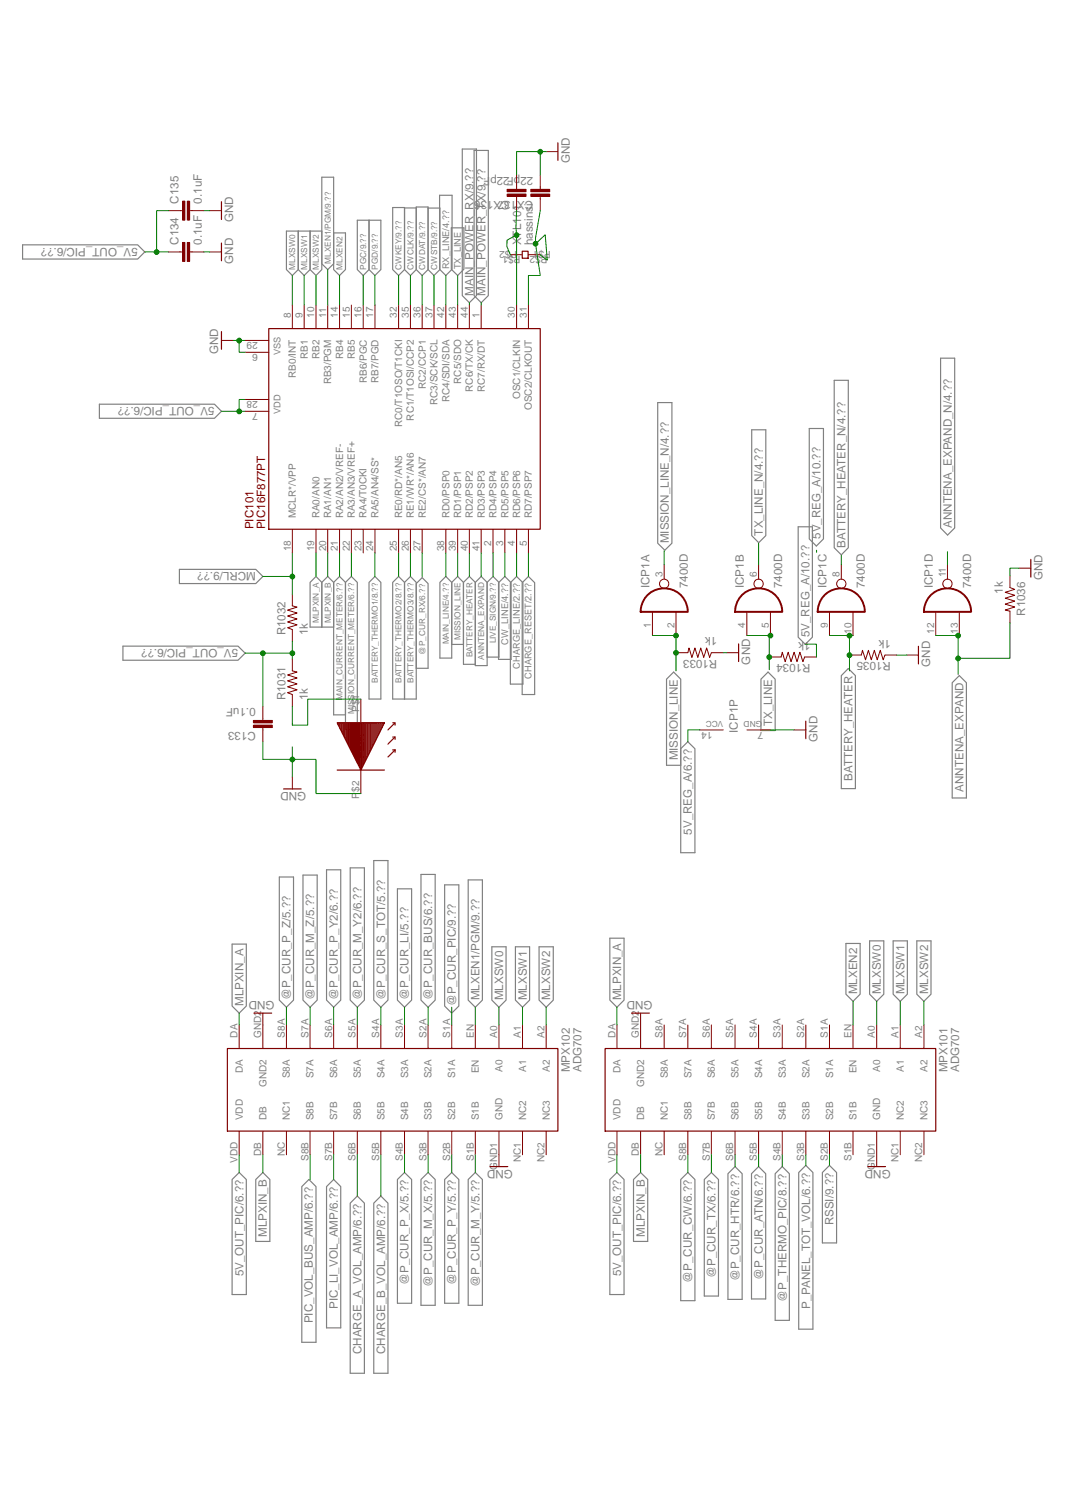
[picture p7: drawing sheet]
<svg xmlns="http://www.w3.org/2000/svg" width="210mm" height="297mm" viewBox="0 0 210 297" stroke-linecap="round" stroke-linejoin="round" font-family="sans-serif">
<g fill="none" stroke="#808080" stroke-width=".23">
<path d="M63.3 34.9h2.4v17l-1.2 1.2-1.2-1.2zM86.5 38.4h2.5v14.6l-1.3 1.2-1.2-1.2zM91 29.3h2.8v28.9l-1.4 1.4-1.4-1.4zM93.3 29.6h2.8v28.6l-1.4 1.4-1.4-1.4zM4.4 48.2h22.7l1.4 1.4-1.4 1.4h-22.7zM56.4 45.5h6.9v7.6l-1.1 1.1-1.2-1.1v-7.6v7.6l-1.1 1.1-1.2-1.1v-7.6v7.6l-1.2 1.1-1.1-1.1zM65.7 45.8h2.3v7.3l-1.2 1.1-1.1-1.1zM70.3 43.3h4.7v9.8l-1.2 1.1-1.2-1.1v-9.8v9.8l-1.1 1.1-1.2-1.1zM77.3 40.9h2.3v12.2l-1.2 1.1-1.1-1.1zM79.6 40.9h2.3v12.2l-1.1 1.1-1.2-1.1zM81.9 40.7h2.3v12.4l-1.1 1.1-1.2-1.1zM84.2 41h2.4v12.1l-1.2 1.1-1.2-1.1z"/>
<path d="M88.8 44.9h2.5v8.1l-1.2 1.2-1.3-1.2zM19.6 79.6h22.6l1.4 1.4-1.4 1.3h-22.6zM129.4 79.2h2.8v27.7l-1.4 1.4-1.4-1.4zM164.2 74.9h2.7v32.9l-1.3 1.4-1.4-1.4zM185.1 70.5h2.8v33.4l-1.4 1.4-1.4-1.4zM147.9 84.6h2.8v20.8l-1.4 1.4-1.4-1.4zM159.3 84.3h2.8v21.8l-1.4 1.4-1.4-1.4zM35.3 112.1h15l1.4 1.4-1.4 1.4h-15zM62.2 113.5l1.1 1.1v8.8v-8.8l1.2-1.1 1.2 1.1v8.8h-4.7v-8.8zM66.8 113.5l1.2 1.1v26.1h-2.3v-26.1zM69.2 113.5l1.1 1.1v29h-2.3v-29zM73.8 113.5l1.2 1.1v23h-2.4v-23z"/>
<path d="M78.4 113.5l1.2 1.1v23v-23l1.2-1.1 1.1 1.1v23h-4.6v-23zM83.1 113.7l1.1 1.2v16.7h-2.3v-16.7zM87.7 113.5l1.2 1.1v14.9h-2.3v-14.9zM90.1 113.5l1.1 1.1v12.3h-2.3v-12.3zM92.4 113.5l1.1 1.1v16.2h-2.3v-16.2zM94.7 113.5l1.2 1.1v16.4h-2.4v-16.4zM97 113.5l1.2 1.1v14.7h-2.3v-14.7zM98.1 114.7l1.3-1.2 1.2 1.2v15.1h-2.5zM101.7 113.5l1.2 1.2v20h-2.5v-20zM104 113.5l1.2 1.2v22h-2.4v-22zM157.1 103.7h2.8v21.7l-1.4 1.4-1.4-1.4zM24.2 127.2h22.6l1.4 1.4-1.4 1.4h-22.6z"/>
<path d="M132.6 132.3l1.4 1.4v16.9h-2.8v-16.9zM151.2 132.3l1.3 1.4v10.1h-2.7v-10.1zM166.9 131.6l1.4 1.4v22.2h-2.7v-22.2zM188.8 133l1.4 1.4v22.7h-2.8v-22.7zM134 147.4l1.4-1.4 1.4 1.4v20.5h-2.8zM55 172.6h2.8v24.3l-1.4 1.4-1.4-1.4zM59.6 172.3h2.8v24.6l-1.4 1.4-1.4-1.4zM64.3 171.2h2.8v25.7l-1.4 1.4-1.4-1.4zM68.9 170.8h2.8v26.1l-1.4 1.4-1.4-1.4zM73.6 169.4h2.7v27.5l-1.3 1.4-1.4-1.4zM78.2 175h2.8v21.9l-1.4 1.4-1.4-1.4zM82.8 172.1h2.8v24.8l-1.4 1.4-1.4-1.4z"/>
<path d="M87.5 174.2h2.8v23.8l-1.4 1.4-1.4-1.4zM92.1 173.2h2.8v23.7l-1.4 1.4-1.4-1.4zM45.7 185.8h2.8v12.2l-1.4 1.4-1.4-1.4zM96.8 186.4h2.8v10.5l-1.4 1.4-1.4-1.4zM101.4 186.4h2.8v10.5l-1.4 1.4-1.4-1.4zM106.1 186.4h2.8v10.5l-1.4 1.4-1.4-1.4zM120 184.7h2.8v12.2l-1.4 1.4-1.4-1.4zM166.5 185.7h2.8v10l-1.4 1.4-1.4-1.4zM171.1 185.2h2.8v10.5l-1.4 1.4-1.4-1.4zM175.8 185.2h2.8v10.5l-1.4 1.4-1.4-1.4zM180.4 185.2h2.8v10.5l-1.4 1.4-1.4-1.4zM45.7 232.2l1.4-1.4 1.4 1.4v22.6h-2.8z"/>
<path d="M50.3 232.2l1.4-1.4 1.4 1.4v12.2h-2.8zM60.8 232.2l1.4 1.4v30.6h-2.8v-30.6zM65.7 232.2l1.4 1.4v27.8h-2.8v-27.8zM70.3 235.4l1.4 1.4v33.5h-2.8v-33.5zM75 235.4l1.3 1.4v33.5h-2.7v-33.5zM78.2 232.2l1.4-1.4 1.4 1.4v24.3h-2.8zM82.8 232.2l1.4-1.4 1.4 1.4v24.7h-2.8zM87.5 232.2l1.4-1.4 1.4 1.4v24.3h-2.8zM92.1 232.2l1.4-1.4 1.4 1.4v24.7h-2.8zM120 232.2l1.4-1.4 1.4 1.4v22.6h-2.8zM124.7 232.2l1.4-1.4 1.4 1.4v12.2h-2.8zM134 232.2l1.4-1.4 1.4 1.4v23.8h-2.8z"/>
<path d="M138.6 232.2l1.4-1.4 1.4 1.4v22.9h-2.8zM144.7 229.6l1.4 1.4v24.8h-2.8v-24.8zM149.3 229.6l1.4 1.4v24.7h-2.8v-24.7zM153.9 229.6l1.4 1.4v28.9h-2.8v-28.9zM158.6 229.4l1.4 1.4v30.8h-2.8v-30.8zM163.2 229.4l1.4 1.4v13.9h-2.8v-13.9z"/>
</g>
<g fill="none" stroke="#800000" stroke-width=".2">
<path d="M33.1 49.6h2.4M37.8 49.6h2.3M43.6 67h2.3M48.2 67h4.7M48.2 69.3h4.7M48.2 78.6h4.7M57.5 60v4.7M59.9 60v4.7M62.2 60v4.7M64.5 60v4.7M66.8 60v4.7M69.2 60v4.7"/>
<path d="M71.5 60v4.7M73.8 60v4.7M78.4 60v4.7M80.8 60v4.7M83.1 60v4.7M85.4 60v4.7M87.7 60v4.7M90.1 60v4.7M92.4 60v4.7M94.7 60v4.7M101.7 60v4.7M104 60v4.7"/>
<path d="M48.2 81h4.7M57.5 104.2v4.6M62.2 104.2v4.6M64.5 104.2v4.6M66.8 104.2v4.6M69.2 104.2v4.6M71.5 104.2v4.6M73.8 104.2v4.6M78.4 104.2v4.6M80.8 104.2v4.6M83.1 104.2v4.6M87.7 104.2v4.6"/>
<path d="M90.1 104.2v4.6M92.4 104.2v4.6M94.7 104.2v4.6M97 104.2v4.6M99.4 104.2v4.6M101.7 104.2v4.6M104 104.2v4.6"/>
</g>
<path d="M43.6 65.3v3.4M52.9 64.7h53.4v39.5h-53.4z" fill="none" stroke="#800000" stroke-width=".23"/>
<path d="M36.9 47.7h.4v3.8h-.4z" fill="#800000"/>
<path d="M36.9 47.7h.4v3.8h-.4z" fill="none" stroke="#800000" stroke-width=".2"/>
<path d="M35.9 47.7h.5v3.8h-.5z" fill="#800000"/>
<path d="M33.1 41.5h2.4M35.5 49.6h.4M35.9 47.7h.5v3.8h-.5zM37.3 49.6h.5M37.8 41.5h2.3" fill="none" stroke="#800000" stroke-width=".2"/>
<path d="M36.9 39.6h.4v3.7h-.4z" fill="#800000"/>
<path d="M36.9 39.6h.4v3.7h-.4z" fill="none" stroke="#800000" stroke-width=".2"/>
<path d="M35.9 39.6h.5v3.7h-.5z" fill="#800000"/>
<g fill="none" stroke="#800000" stroke-width=".2">
<path d="M35.9 39.6h.5v3.7h-.5zM35.5 41.5h.4M37.3 41.5h.5M41.3 41.5h2.3M41.3 49.6h2.3M57.5 117v2.3l1 .2-1.9 .6 1.9 .6-1.9 .6 1.9 .5-1.9 .6 1.9 .6-1.9 .6 .9 .3v2.4M51.7 139v2.4M57.5 129.7v2.4l1 .2-1.9 .6 1.9 .6-1.9 .5 1.9 .6-1.9 .6 1.9 .6-1.9 .6 .9 .3v2.3M51.7 143.7v2.3M57.5 153v2.3M51.7 199.4v7M126.1 199.4v7"/>
<path d="M47.1 201.8v4.6M56.4 201.8v4.6M61 201.8v4.6M65.7 201.8v4.6M70.3 201.8v4.6M75 201.8v4.6M79.6 201.8v4.6M84.2 201.8v4.6M88.9 201.8v4.6M93.5 201.8v4.6M98.2 201.8v4.6M102.8 201.8v4.6"/>
<path d="M107.5 201.8v4.6M121.4 201.8v4.6M130.7 201.8v4.6M135.4 201.8v4.6M140 201.8v4.6M144.7 201.8v4.6M149.3 201.8v4.6M153.9 201.8v4.6M158.6 201.8v4.6M163.2 201.8v4.6M167.9 201.8v4.6M172.5 201.8v4.6"/>
<path d="M177.2 201.8v4.6M181.8 201.8v4.6M47.1 222.7v4.6M51.7 222.7v4.6M56.4 222.7v4.6M61 222.7v4.6M65.7 222.7v4.6M70.3 222.7v4.6M75 222.7v4.6M79.6 222.7v4.6M84.2 222.7v4.6M88.9 222.7v4.6"/>
<path d="M93.5 222.7v4.6M98.2 222.7v6.9M102.8 222.7v4.6M107.5 222.7v4.6M121.4 222.7v4.6M126.1 222.7v4.6M130.7 222.7v4.6M135.4 222.7v4.6M140 222.7v4.6M144.7 222.7v4.6M149.3 222.7v4.6M153.9 222.7v4.6"/>
<path d="M158.6 222.7v4.6M163.2 222.7v4.6M167.9 222.7v4.6M172.5 222.7v6.9M177.2 222.7v4.6M181.8 222.7v4.6"/>
</g>
<path d="M43.6 39.7v3.5M43.6 47.9v3.4M55.8 155.3h3.5M50 199.4h3.5M124.3 199.4h3.5M44.7 206.4h65.1v16.3h-65.1zM119.1 206.4h65v16.3h-65zM96.4 229.6h3.5M170.8 229.6h3.5" fill="none" stroke="#800000" stroke-width=".23"/>
<path d="M49.9 141.8h3.7v.5h-3.7z" fill="#800000"/>
<path d="M49.9 141.8h3.7v.5h-3.7z" fill="none" stroke="#800000" stroke-width=".2"/>
<path d="M49.9 142.7h3.7v.5h-3.7z" fill="#800000"/>
<path d="M101.7 34.5v2.3M101.7 39.1v2.4M49.9 142.7h3.7v.5h-3.7zM51.7 141.4v.4M51.7 143.2v.5" fill="none" stroke="#800000" stroke-width=".2"/>
<path d="M99.8 37.3h3.7v.4h-3.7z" fill="#800000"/>
<path d="M99.8 37.3h3.7v.4h-3.7z" fill="none" stroke="#800000" stroke-width=".2"/>
<path d="M99.8 38.2h3.7v.5h-3.7z" fill="#800000"/>
<path d="M99.8 38.2h3.7v.5h-3.7zM101.7 36.8v.5M101.7 38.7v.4M106.3 34.5v2.3M106.3 39.1v2.4" fill="none" stroke="#800000" stroke-width=".2"/>
<path d="M104.5 37.3h3.7v.4h-3.7z" fill="#800000"/>
<path d="M104.5 37.3h3.7v.4h-3.7z" fill="none" stroke="#800000" stroke-width=".2"/>
<path d="M104.5 38.2h3.7v.5h-3.7z" fill="#800000"/>
<g fill="none" stroke="#800000" stroke-width=".2">
<path d="M104.5 38.2h3.7v.5h-3.7zM106.3 36.8v.5M106.3 38.7v.4M107.5 29.8h2.3M100.4 50.1h2.4M103.9 50.1h2.4M130.7 111.1v2.9M149.3 111.1v2.9M165.6 111.1v2.9M186.5 111.1v2.9M198.8 113.3v2.4l.9 .3-1.9 .6 1.9 .6-1.9 .6 1.9 .5-1.9 .6 1.9 .6-1.9 .6 1 .2v2.3M200.5 111.8h2.4"/>
<path d="M71 137.6v4.7M128.4 120.4v4.7M133 128.5h2.4l.2-.9 .6 1.8 .6-1.8 .5 1.8 .6-1.8 .6 1.8 .6-1.8 .6 1.8 .3-.9h2.3M133 120.4v4.7M143 128.5h2.4M147 120.4v4.7M151.4 129.3h2.3l.2-.9 .6 1.8 .6-1.8 .6 1.8 .6-1.8 .5 1.8 .6-1.8 .6 1.8 .3-.9h2.4M151.6 120.4v4.7M163.2 120.4v4.7M167.2 128.9h2.3l.2-.9 .6 1.9 .6-1.9 .6 1.9 .6-1.9 .5 1.9 .6-1.9 .6 1.9 .4-1h2.3M167.9 120.4v4.7M178.4 128.9h2.3"/>
<path d="M184.1 120.4v4.7M188.8 120.4v4.7M71 151.6v4.6M137.7 143.7h4.6M147 143.7h4.6M156.3 143.7h2.3"/>
<circle cx="130.7" cy="114.9" r=".91"/>
<circle cx="149.3" cy="114.9" r=".91"/>
<circle cx="165.6" cy="114.9" r=".91"/>
<circle cx="186.5" cy="114.9" r=".91"/>
</g>
<g fill="none" stroke="#800000" stroke-width=".23">
<path d="M109.8 28.1v3.5M102.8 49.4h1.1v1.4h-1.1zM202.9 110.1v3.5M145.4 126.7v3.5M180.7 127.2v3.5M66.4 142.3h9.2l-4.6 9.3zM66.4 151.6h9.2M66.5 142.3v.4M66.8 142.3v.8M67 142.3v1.2M67.2 142.3v1.6M67.4 142.3v2"/>
<path d="M67.6 142.3v2.4M67.8 142.3v2.8M67.9 142.3v3.2M68.2 142.3v3.6M68.3 142.3v4M68.6 142.3v4.4M68.7 142.3v4.8M69 142.3v5.2M69.2 142.3v5.6M69.4 142.3v6M69.6 142.3v6.4M69.8 142.3v6.8"/>
<path d="M70 142.3v7.2M70.2 142.3v7.6M70.4 142.3v8M70.6 142.3v8.4M70.8 142.3v8.8M71 142.3v9.2M71.2 142.3v9M71.4 142.3v8.6M71.6 142.3v8.2M71.8 142.3v7.8M72 142.3v7.3M72.2 142.3v6.9"/>
<path d="M72.4 142.3v6.5M72.6 142.3v6.1M72.8 142.3v5.7M73 142.3v5.3M73.2 142.3v4.9M73.4 142.3v4.5M73.6 142.3v4.1M73.8 142.3v3.7M74 142.3v3.3M74.2 142.3v2.9M74.4 142.3v2.5M74.6 142.3v2.1"/>
<path d="M74.8 142.3v1.7M75 142.3v1.3M75.2 142.3v.9M75.4 142.3v.5M75.6 142.3v.1M77.3 142.3h.4v.4M77.3 145.1h.4v.4M77.3 147.6h.4M77.7 142.3l-1.4 1.4M77.7 145.1l-1.4 1.4M77.7 147.6l-1.4 1.4M77.7 147.6v.5"/>
<path d="M158.6 141.9v3.5"/>
</g>
<path d="M127.6 117a4.7 4.7 0 0 1 5-.8 4.7 4.7 0 0 1 2.8 4.2h-9.3a4.8 4.8 0 0 1 1.5-3.4zM146.2 117a4.7 4.7 0 0 1 5-.8 4.7 4.7 0 0 1 2.7 4.2h-9.2a4.8 4.8 0 0 1 1.5-3.4zM162.4 117a4.7 4.7 0 0 1 5-.8 4.7 4.7 0 0 1 2.8 4.2h-9.3a4.8 4.8 0 0 1 1.5-3.4zM183.3 117a4.7 4.7 0 0 1 5-.8 4.7 4.7 0 0 1 2.8 4.2h-9.3a4.8 4.8 0 0 1 1.5-3.4z" fill="none" stroke="#800000" stroke-width=".38"/>
<path d="M45.9 67h2.3M47.1 67v2.3h1.1" fill="none" stroke="#008000" stroke-width=".2"/>
<circle cx="47.1" cy="67" r=".46" fill="#008000"/>
<g fill="none" stroke="#008000" stroke-width=".2">
<path d="M40.1 49.6h1.2M40.1 41.5h1.2M51.7 149.5h5.8v3.5"/>
<circle cx="47.1" cy="67" r=".46"/>
</g>
<circle cx="57.5" cy="149.5" r=".46" fill="#008000"/>
<g fill="none" stroke="#008000" stroke-width=".2">
<path d="M106.3 29.8v4.7M107.5 29.8h-5.8v4.7M51.7 146v3.5M57.5 147v2.5h4.7v6.7h8.8"/>
<circle cx="57.5" cy="149.5" r=".46"/>
</g>
<circle cx="106.3" cy="29.9" r=".46" fill="#008000"/>
<g fill="none" stroke="#008000" stroke-width=".2">
<path d="M48.2 78.6h-1.1v2.4h1.1M43.6 81h3.5M200.5 111.8h-1.7v1.5M142.3 128.5h.7M176.5 128.9h1.9M151.6 143.7h4.7"/>
<circle cx="106.3" cy="29.9" r=".46"/>
</g>
<circle cx="47.1" cy="81" r=".46" fill="#008000"/>
<g fill="none" stroke="#008000" stroke-width=".2">
<path d="M28.5 49.6h2.3M33.1 41.5h-2.3v8.1h2.3"/>
<circle cx="47.1" cy="81" r=".46"/>
</g>
<circle cx="30.8" cy="49.6" r=".46" fill="#008000"/>
<g fill="none" stroke="#008000" stroke-width=".2">
<path d="M57.5 128.6h-5.8v10.4M57.5 126.3v3.4M47.1 227.3v3.5M121.4 227.3v3.5"/>
<circle cx="30.8" cy="49.6" r=".46"/>
</g>
<circle cx="57.5" cy="128.6" r=".46" fill="#008000"/>
<g fill="none" stroke="#008000" stroke-width=".2">
<path d="M48.2 128.6h3.5"/>
<circle cx="57.5" cy="128.6" r=".46"/>
</g>
<circle cx="51.7" cy="128.6" r=".46" fill="#008000"/>
<g fill="none" stroke="#008000" stroke-width=".2">
<path d="M51.7 113.5h5.8M57.5 108.8v8.2"/>
<circle cx="51.7" cy="128.6" r=".46"/>
</g>
<circle cx="57.5" cy="113.5" r=".46" fill="#008000"/>
<g fill="none" stroke="#008000" stroke-width=".2">
<path d="M101.7 41.5l-.2 3.2 .2 1.5v13.8M101.7 46.2l-1.9 1.1v1.2l.6 1.6M71 137.6h-10.4v5.1h-3.1v-3.7"/>
<circle cx="57.5" cy="113.5" r=".46"/>
</g>
<circle cx="101.7" cy="46.3" r=".46" fill="#008000"/>
<g fill="none" stroke="#008000" stroke-width=".2">
<path d="M105.4 48l1.9-1.8 .4 5-1.4-1.1M106.3 41.5l-.9 5.3v1.2l.9 6.2h-2.3v5.8"/>
<circle cx="101.7" cy="46.3" r=".46"/>
</g>
<circle cx="105.4" cy="48" r=".46" fill="#008000"/>
<g fill="none" stroke="#008000" stroke-width=".2">
<path d="M57.5 54.2v5.8M59.9 54.2v5.8M62.2 54.2v5.8M64.5 53.1v6.9M66.8 54.2v5.8M62.2 108.8v4.7M66.8 108.8v4.7M69.2 108.8v4.7M73.8 108.8v4.7M78.4 108.8v4.7M80.8 108.8v4.7M87.7 108.8v4.7"/>
<path d="M90.1 108.8v4.7M128.4 125.1h4.6v7M47.1 199.4v2.4M56.4 198.3v3.5M61 198.3v3.5M93.5 198.3v3.5M98.2 198.3v3.5M102.8 198.3v3.5M107.5 198.3v3.5M121.4 198.3v3.5M167.9 197.1v4.7M172.5 197.1v4.7"/>
<path d="M177.2 197.1v4.7M181.8 197.1v4.7M79.6 227.3v3.5M84.2 227.3v3.5M88.9 227.3v3.5M93.5 227.3v3.5M144.7 227.3v2.3M149.3 227.3v2.3"/>
<circle cx="105.4" cy="48" r=".46"/>
</g>
<circle cx="133" cy="125.1" r=".46" fill="#008000"/>
<circle cx="133" cy="125.1" r=".46" fill="none" stroke="#008000" stroke-width=".2"/>
<circle cx="133" cy="128.5" r=".46" fill="#008000"/>
<g fill="none" stroke="#008000" stroke-width=".2">
<path d="M92.4 108.8v4.7M163.2 125.1h4.7M167.2 124.9v7.2"/>
<circle cx="133" cy="128.5" r=".46"/>
</g>
<circle cx="167.2" cy="125.1" r=".46" fill="#008000"/>
<circle cx="167.2" cy="125.1" r=".46" fill="none" stroke="#008000" stroke-width=".2"/>
<circle cx="167.2" cy="129" r=".46" fill="#008000"/>
<g fill="none" stroke="#008000" stroke-width=".2">
<path d="M94.7 108.8v4.7M184.1 125.1h4.7M188.6 125.1v7.7"/>
<circle cx="167.2" cy="129" r=".46"/>
</g>
<circle cx="188.6" cy="125.1" r=".46" fill="#008000"/>
<g fill="none" stroke="#008000" stroke-width=".2">
<path d="M198.8 122.6v7h-10.2"/>
<circle cx="188.6" cy="125.1" r=".46"/>
</g>
<circle cx="188.6" cy="129.6" r=".46" fill="#008000"/>
<g fill="none" stroke="#008000" stroke-width=".2">
<path d="M71.5 54.2v5.8M73.8 54.2v5.8M78.4 54.2v5.8M80.8 54.2v5.8M83.1 54.2v5.8M85.4 54.2v5.8M87.7 54.2v5.8M90.1 54.2v5.8M97 108.8v4.7M147 125.1h4.6h-.2v6.7M153.9 227.3v2.3"/>
<circle cx="188.6" cy="129.6" r=".46"/>
</g>
<circle cx="151.6" cy="125.1" r=".46" fill="#008000"/>
<circle cx="151.6" cy="125.1" r=".46" fill="none" stroke="#008000" stroke-width=".2"/>
<circle cx="151.4" cy="129.3" r=".46" fill="#008000"/>
<g fill="none" stroke="#008000" stroke-width=".2">
<path d="M92.4 59.6v.4M94.7 59.6v.4M64.5 108.8v4.7M83.1 108.8v4.7M99.4 108.8v4.7M101.7 108.8v4.7M104 108.8v4.7M130.7 108.5v2.6M149.3 107v4.1M160.7 108.3v.4M165.6 109.3v1.8M186.5 108.6v2.5"/>
<path d="M158.4 126.8h2.3v2.5M137.7 143.7h-2.3v2.3M65.7 198.3v3.5M70.3 198.3v3.5M75 198.3v3.5M79.6 198.3v3.5M84.2 198.3v3.5M88.9 198.3v3.5M51.7 227.3v3.5M61 227.3v4.9M65.7 227.3v4.9M70.3 227.3v8.1"/>
<path d="M75 227.3v8.1M126.1 227.3v3.5M135.4 227.3v3.5M140 227.3v3.5M158.6 227.3v2.1M163.2 227.3v2.1"/>
<circle cx="151.4" cy="129.3" r=".46"/>
</g>
<g font-size="2.3" fill="#808080">
<text x="104.9" y="34.8" transform="rotate(-180 104.9 34.8)">22pF22pF</text>
<text x="112.1" y="32.2" transform="rotate(-90 112.1 32.2)">GND</text>
<text x="35.1" y="40.1" transform="rotate(-90 35.1 40.1)">C135</text>
<text x="39.8" y="40.1" transform="rotate(-90 39.8 40.1)">0.1uF</text>
<text x="100.3" y="39.5" transform="rotate(-180 100.3 39.5)">CX136</text>
<text x="104.9" y="39.5" transform="rotate(-180 104.9 39.5)">CX137</text>
<text x="45.9" y="43.8" transform="rotate(-90 45.9 43.8)">GND</text>
<text x="27.1" y="48.8" transform="rotate(-180 27.1 48.8)">5V_OUT_PIC/6.??</text>
<text x="35.1" y="48.2" transform="rotate(-90 35.1 48.2)">C134</text>
<text x="39.8" y="48.2" transform="rotate(-90 39.8 48.2)">0.1uF</text>
<text x="45.9" y="51.9" transform="rotate(-90 45.9 51.9)">GND</text>
<text x="102.5" y="48.3" transform="rotate(-90 102.5 48.3)">XTL101</text>
<text x="104.9" y="48.3" transform="rotate(-90 104.9 48.3)">hassinsi</text>
<text x="93.2" y="58.2" transform="rotate(-90 93.2 58.2)">MAIN_POWER_RX/9.??</text>
<text x="95.5" y="58.2" transform="rotate(-90 95.5 58.2)">MAIN_POWER_TX/9.??</text>
<text x="42.9" y="69.8" transform="rotate(-90 42.9 69.8)">GND</text>
<text x="42.2" y="80.1" transform="rotate(-180 42.2 80.1)">5V_OUT_PIC/6.??</text>
<text x="131.6" y="106.9" transform="rotate(-90 131.6 106.9)">MISSION_LINE_N/4.??</text>
<text x="150.1" y="105.4" transform="rotate(-90 150.1 105.4)">TX_LINE_N/4.??</text>
<text x="161.5" y="106.1" transform="rotate(-90 161.5 106.1)">5V_REG_A/10.??</text>
<text x="166.4" y="107.8" transform="rotate(-90 166.4 107.8)">BATTERY_HEATER_N/4.??</text>
<text x="187.3" y="103.9" transform="rotate(-90 187.3 103.9)">ANNTENA_EXPAND_N/4.??</text>
<text x="50.3" y="112.7" transform="rotate(-180 50.3 112.7)">MCRL/9.??</text>
<text x="127.8" y="115.8" transform="rotate(-90 127.8 115.8)">ICP1A</text>
<text x="135.4" y="115.8" transform="rotate(-90 135.4 115.8)">7400D</text>
<text x="146.4" y="115.8" transform="rotate(-90 146.4 115.8)">ICP1B</text>
<text x="153.9" y="115.8" transform="rotate(-90 153.9 115.8)">7400D</text>
<text x="162.6" y="115.8" transform="rotate(-90 162.6 115.8)">ICP1C</text>
<text x="170.2" y="115.8" transform="rotate(-90 170.2 115.8)">7400D</text>
<text x="183.6" y="115.8" transform="rotate(-90 183.6 115.8)">ICP1D</text>
<text x="191.1" y="115.8" transform="rotate(-90 191.1 115.8)">7400D</text>
<text x="197.4" y="116.9" transform="rotate(-90 197.4 116.9)">1k</text>
<text x="205.2" y="114.2" transform="rotate(-90 205.2 114.2)">GND</text>
<text x="56.2" y="125.1" transform="rotate(-90 56.2 125.1)">R1032</text>
<text x="60.6" y="125.1" transform="rotate(-90 60.6 125.1)">1k</text>
<text x="141.2" y="125.5" transform="rotate(-180 141.2 125.5)">1k</text>
<text x="159.3" y="125.4" transform="rotate(-90 159.3 125.4)">5V_REG_A/10.??</text>
<text x="175.3" y="125.9" transform="rotate(-180 175.3 125.9)">1k</text>
<text x="201.8" y="121.2" transform="rotate(-90 201.8 121.2)">R1036</text>
<text x="46.8" y="127.8" transform="rotate(-180 46.8 127.8)">5V_OUT_PIC/6.??</text>
<text x="141.2" y="129.9" transform="rotate(-180 141.2 129.9)">R1033</text>
<text x="147.7" y="130.8" transform="rotate(-90 147.7 130.8)">GND</text>
<text x="159.5" y="126.3" transform="rotate(-180 159.5 126.3)">1k</text>
<text x="159.5" y="130.7" transform="rotate(-180 159.5 130.7)">R1034</text>
<text x="175.3" y="130.3" transform="rotate(-180 175.3 130.3)">R1035</text>
<text x="183.1" y="131.3" transform="rotate(-90 183.1 131.3)">GND</text>
<text x="56.2" y="137.9" transform="rotate(-90 56.2 137.9)">R1031</text>
<text x="60.6" y="137.9" transform="rotate(-90 60.6 137.9)">1k</text>
<text x="50.3" y="139.4" transform="rotate(-180 50.3 139.4)">0.1uF</text>
<text x="152" y="143" transform="rotate(-90 152 143)">TX_LINE</text>
<text x="50.3" y="144" transform="rotate(-180 50.3 144)">C133</text>
<text x="133.4" y="149.7" transform="rotate(-90 133.4 149.7)">MISSION_LINE</text>
<text x="145.2" y="144.3" transform="rotate(-90 145.2 144.3)">ICP1P</text>
<text x="160.9" y="146" transform="rotate(-90 160.9 146)">GND</text>
<text x="60.3" y="156" transform="rotate(-180 60.3 156)">GND</text>
<text x="167.8" y="153.7" transform="rotate(-90 167.8 153.7)">BATTERY_HEATER</text>
<text x="189.6" y="155.8" transform="rotate(-90 189.6 155.8)">ANNTENA_EXPAND</text>
<text x="136.2" y="164.3" transform="rotate(-90 136.2 164.3)">5V_REG_A/6.??</text>
<text x="54" y="197.1" transform="rotate(-180 54 197.1)">GND</text>
<text x="57.2" y="196.9" transform="rotate(-90 57.2 196.9)">@P_CUR_P_Z/5.??</text>
<text x="61.8" y="196.9" transform="rotate(-90 61.8 196.9)">@P_CUR_M_Z/5.??</text>
<text x="66.5" y="196.9" transform="rotate(-90 66.5 196.9)">@P_CUR_P_Y2/6.??</text>
<text x="71.1" y="196.9" transform="rotate(-90 71.1 196.9)">@P_CUR_M_Y2/6.??</text>
<text x="75.8" y="196.9" transform="rotate(-90 75.8 196.9)">@P_CUR_S_TOT/5.??</text>
<text x="80.4" y="196.9" transform="rotate(-90 80.4 196.9)">@P_CUR_LI/5.??</text>
<text x="85.1" y="196.9" transform="rotate(-90 85.1 196.9)">@P_CUR_BUS/6.??</text>
<text x="94.4" y="196.9" transform="rotate(-90 94.4 196.9)">MLXEN1/PGM/9.??</text>
<text x="99" y="196.9" transform="rotate(-90 99 196.9)">MLXSW0</text>
<text x="103.7" y="196.9" transform="rotate(-90 103.7 196.9)">MLXSW1</text>
<text x="108.3" y="196.9" transform="rotate(-90 108.3 196.9)">MLXSW2</text>
<text x="122.2" y="196.9" transform="rotate(-90 122.2 196.9)">MLPXIN_A</text>
<text x="128.4" y="197.1" transform="rotate(-180 128.4 197.1)">GND</text>
<text x="168.7" y="195.7" transform="rotate(-90 168.7 195.7)">MLXEN2</text>
<text x="173.3" y="195.7" transform="rotate(-90 173.3 195.7)">MLXSW0</text>
<text x="178" y="195.7" transform="rotate(-90 178 195.7)">MLXSW1</text>
<text x="182.6" y="195.7" transform="rotate(-90 182.6 195.7)">MLXSW2</text>
<text x="47.9" y="198" transform="rotate(-90 47.9 198)">MLPXIN_A</text>
<text x="89.7" y="198" transform="rotate(-90 89.7 198)">@P_CUR_PIC/9.??</text>
<text x="112.1" y="211.1" transform="rotate(-90 112.1 211.1)">MPX102</text>
<text x="114.4" y="211.1" transform="rotate(-90 114.4 211.1)">ADG707</text>
<text x="186.5" y="211.1" transform="rotate(-90 186.5 211.1)">MPX101</text>
<text x="188.8" y="211.1" transform="rotate(-90 188.8 211.1)">ADG707</text>
<text x="100.9" y="230.3" transform="rotate(-180 100.9 230.3)">GND</text>
<text x="175.3" y="230.3" transform="rotate(-180 175.3 230.3)">GND</text>
<text x="52.5" y="243.5" transform="rotate(-90 52.5 243.5)">MLPXIN_B</text>
<text x="126.9" y="243.5" transform="rotate(-90 126.9 243.5)">MLPXIN_B</text>
<text x="164" y="241.2" transform="rotate(-90 164 241.2)">RSSI/9.??</text>
<text x="47.9" y="251.2" transform="rotate(-90 47.9 251.2)">5V_OUT_PIC/6.??</text>
<text x="122.2" y="251.2" transform="rotate(-90 122.2 251.2)">5V_OUT_PIC/6.??</text>
<text x="140.8" y="251.5" transform="rotate(-90 140.8 251.5)">@P_CUR_TX/6.??</text>
<text x="150.1" y="251.9" transform="rotate(-90 150.1 251.9)">@P_CUR_ATN/6.??</text>
<text x="66.5" y="257.7" transform="rotate(-90 66.5 257.7)">PIC_LI_VOL_AMP/6.??</text>
<text x="80.4" y="252.9" transform="rotate(-90 80.4 252.9)">@P_CUR_P_X/5.??</text>
<text x="85.1" y="253.3" transform="rotate(-90 85.1 253.3)">@P_CUR_M_X/5.??</text>
<text x="89.7" y="252.9" transform="rotate(-90 89.7 252.9)">@P_CUR_P_Y/5.??</text>
<text x="94.4" y="253.3" transform="rotate(-90 94.4 253.3)">@P_CUR_M_Y/5.??</text>
<text x="136.2" y="252.5" transform="rotate(-90 136.2 252.5)">@P_CUR_CW/6.??</text>
<text x="145.5" y="252.2" transform="rotate(-90 145.5 252.2)">@P_CUR_HTR/6.??</text>
<text x="154.7" y="256.2" transform="rotate(-90 154.7 256.2)">@P_THERMO_PIC/8.??</text>
<text x="159.4" y="257.7" transform="rotate(-90 159.4 257.7)">P_PANEL_TOT_VOL/6.??</text>
<text x="61.6" y="260.5" transform="rotate(-90 61.6 260.5)">PIC_VOL_BUS_AMP/6.??</text>
<text x="71.1" y="266.5" transform="rotate(-90 71.1 266.5)">CHARGE_A_VOL_AMP/6.??</text>
<text x="75.8" y="266.5" transform="rotate(-90 75.8 266.5)">CHARGE_B_VOL_AMP/6.??</text>
</g>
<g font-size="2.3" fill="#800000">
<text x="49.9" y="104.2" transform="rotate(-90 49.9 104.2)">PIC101</text>
<text x="52.2" y="104.2" transform="rotate(-90 52.2 104.2)">PIC16F877PT</text>
</g>
<g font-size="2" fill="#808080">
<text x="101.8" y="49.4" transform="rotate(-180 101.8 49.4)">P$2</text>
<text x="102.4" y="50.5" transform="rotate(-180 102.4 50.5)">P$1</text>
<text x="107.8" y="50.5" transform="rotate(-180 107.8 50.5)">P$2</text>
<text x="108.4" y="49.4" transform="rotate(-180 108.4 49.4)">P$1</text>
<text x="57.2" y="62.5" transform="rotate(-90 57.2 62.5)">8</text>
<text x="59.5" y="62.5" transform="rotate(-90 59.5 62.5)">9</text>
<text x="61.8" y="62.5" transform="rotate(-90 61.8 62.5)">10</text>
<text x="64.2" y="62.5" transform="rotate(-90 64.2 62.5)">11</text>
<text x="66.5" y="62.5" transform="rotate(-90 66.5 62.5)">14</text>
<text x="68.8" y="62.5" transform="rotate(-90 68.8 62.5)">15</text>
<text x="71.1" y="62.5" transform="rotate(-90 71.1 62.5)">16</text>
<text x="73.5" y="62.5" transform="rotate(-90 73.5 62.5)">17</text>
<text x="78.1" y="62.5" transform="rotate(-90 78.1 62.5)">32</text>
<text x="80.4" y="62.5" transform="rotate(-90 80.4 62.5)">35</text>
<text x="82.8" y="62.5" transform="rotate(-90 82.8 62.5)">36</text>
<text x="85.1" y="62.5" transform="rotate(-90 85.1 62.5)">37</text>
<text x="87.4" y="62.5" transform="rotate(-90 87.4 62.5)">42</text>
<text x="89.7" y="62.5" transform="rotate(-90 89.7 62.5)">43</text>
<text x="92.1" y="62.5" transform="rotate(-90 92.1 62.5)">44</text>
<text x="94.4" y="62.5" transform="rotate(-90 94.4 62.5)">1</text>
<text x="101.3" y="62.5" transform="rotate(-90 101.3 62.5)">30</text>
<text x="103.7" y="62.5" transform="rotate(-90 103.7 62.5)">31</text>
<text x="50.8" y="69.7" transform="rotate(-180 50.8 69.7)">6</text>
<text x="50.8" y="67.3" transform="rotate(-180 50.8 67.3)">29</text>
<text x="60.6" y="70.7" transform="rotate(-90 60.6 70.7)">RB1</text>
<text x="62.9" y="70.7" transform="rotate(-90 62.9 70.7)">RB2</text>
<text x="67.5" y="70.7" transform="rotate(-90 67.5 70.7)">RB4</text>
<text x="69.9" y="70.7" transform="rotate(-90 69.9 70.7)">RB5</text>
<text x="58.2" y="74.4" transform="rotate(-90 58.2 74.4)">RB0/INT</text>
<text x="65.2" y="75.7" transform="rotate(-90 65.2 75.7)">RB3/PGM</text>
<text x="72.2" y="75.5" transform="rotate(-90 72.2 75.5)">RB6/PGC</text>
<text x="74.5" y="75.5" transform="rotate(-90 74.5 75.5)">RB7/PGD</text>
<text x="83.8" y="76.6" transform="rotate(-90 83.8 76.6)">RC2/CCP1</text>
<text x="90.8" y="75.6" transform="rotate(-90 90.8 75.6)">RC5/SDO</text>
<text x="93.1" y="77.1" transform="rotate(-90 93.1 77.1)">RC6/TX/CK</text>
<text x="95.4" y="77.2" transform="rotate(-90 95.4 77.2)">RC7/RX/DT</text>
<text x="50.8" y="81.3" transform="rotate(-180 50.8 81.3)">7</text>
<text x="50.8" y="79" transform="rotate(-180 50.8 79)">28</text>
<text x="81.5" y="82.8" transform="rotate(-90 81.5 82.8)">RC1/T1OSI/CCP2</text>
<text x="86.1" y="79.7" transform="rotate(-90 86.1 79.7)">RC3/SCK/SCL</text>
<text x="88.4" y="79.2" transform="rotate(-90 88.4 79.2)">RC4/SDI/SDA</text>
<text x="102.4" y="78.5" transform="rotate(-90 102.4 78.5)">OSC1/CLKIN</text>
<text x="104.7" y="80.7" transform="rotate(-90 104.7 80.7)">OSC2/CLKOUT</text>
<text x="79.1" y="84.1" transform="rotate(-90 79.1 84.1)">RC0/T1OSO/T1CKI</text>
<text x="58.2" y="102" transform="rotate(-90 58.2 102)">MCLR*/VPP</text>
<text x="62.9" y="102" transform="rotate(-90 62.9 102)">RA0/AN0</text>
<text x="65.2" y="102" transform="rotate(-90 65.2 102)">RA1/AN1</text>
<text x="67.5" y="102" transform="rotate(-90 67.5 102)">RA2/AN2/VREF-</text>
<text x="69.9" y="102" transform="rotate(-90 69.9 102)">RA3/AN3/VREF+</text>
<text x="72.2" y="102" transform="rotate(-90 72.2 102)">RA4/T0CKI</text>
<text x="74.5" y="102" transform="rotate(-90 74.5 102)">RA5/AN4/SS*</text>
<text x="79.1" y="102" transform="rotate(-90 79.1 102)">RE0/RD*/AN5</text>
<text x="81.5" y="102" transform="rotate(-90 81.5 102)">RE1/WR*/AN6</text>
<text x="83.8" y="102" transform="rotate(-90 83.8 102)">RE2/CS*/AN7</text>
<text x="88.4" y="102" transform="rotate(-90 88.4 102)">RD0/PSP0</text>
<text x="90.8" y="102" transform="rotate(-90 90.8 102)">RD1/PSP1</text>
<text x="93.1" y="102" transform="rotate(-90 93.1 102)">RD2/PSP2</text>
<text x="95.4" y="102" transform="rotate(-90 95.4 102)">RD3/PSP3</text>
<text x="96.7" y="107.4" transform="rotate(-90 96.7 107.4)">2</text>
<text x="97.7" y="102" transform="rotate(-90 97.7 102)">RD4/PSP4</text>
<text x="99" y="107.4" transform="rotate(-90 99 107.4)">3</text>
<text x="100.1" y="102" transform="rotate(-90 100.1 102)">RD5/PSP5</text>
<text x="101.3" y="107.4" transform="rotate(-90 101.3 107.4)">4</text>
<text x="102.4" y="102" transform="rotate(-90 102.4 102)">RD6/PSP6</text>
<text x="103.7" y="107.4" transform="rotate(-90 103.7 107.4)">5</text>
<text x="104.7" y="102" transform="rotate(-90 104.7 102)">RD7/PSP7</text>
<text x="57.2" y="108.5" transform="rotate(-90 57.2 108.5)">18</text>
<text x="61.8" y="108.5" transform="rotate(-90 61.8 108.5)">19</text>
<text x="64.2" y="108.5" transform="rotate(-90 64.2 108.5)">20</text>
<text x="66.5" y="108.5" transform="rotate(-90 66.5 108.5)">21</text>
<text x="68.8" y="108.5" transform="rotate(-90 68.8 108.5)">22</text>
<text x="71.1" y="108.5" transform="rotate(-90 71.1 108.5)">23</text>
<text x="73.5" y="108.5" transform="rotate(-90 73.5 108.5)">24</text>
<text x="78.1" y="108.5" transform="rotate(-90 78.1 108.5)">25</text>
<text x="80.4" y="108.5" transform="rotate(-90 80.4 108.5)">26</text>
<text x="82.8" y="108.5" transform="rotate(-90 82.8 108.5)">27</text>
<text x="87.4" y="108.5" transform="rotate(-90 87.4 108.5)">38</text>
<text x="89.7" y="108.5" transform="rotate(-90 89.7 108.5)">39</text>
<text x="92.1" y="108.5" transform="rotate(-90 92.1 108.5)">40</text>
<text x="94.4" y="108.5" transform="rotate(-90 94.4 108.5)">41</text>
<text x="130.4" y="113.7" transform="rotate(-90 130.4 113.7)">3</text>
<text x="149" y="113.7" transform="rotate(-90 149 113.7)">6</text>
<text x="165.2" y="113.7" transform="rotate(-90 165.2 113.7)">8</text>
<text x="186.1" y="113.7" transform="rotate(-90 186.1 113.7)">11</text>
<text x="128.1" y="123.7" transform="rotate(-90 128.1 123.7)">1</text>
<text x="132.7" y="123.7" transform="rotate(-90 132.7 123.7)">2</text>
<text x="146.6" y="123.7" transform="rotate(-90 146.6 123.7)">4</text>
<text x="151.3" y="123.7" transform="rotate(-90 151.3 123.7)">5</text>
<text x="162.9" y="123.7" transform="rotate(-90 162.9 123.7)">9</text>
<text x="167.6" y="124.8" transform="rotate(-90 167.6 124.8)">10</text>
<text x="183.8" y="124.8" transform="rotate(-90 183.8 124.8)">12</text>
<text x="188.5" y="124.8" transform="rotate(-90 188.5 124.8)">13</text>
<text x="70.7" y="140.1" transform="rotate(-90 70.7 140.1)">P$1</text>
<text x="140.2" y="144" transform="rotate(-180 140.2 144)">14</text>
<text x="150.2" y="144" transform="rotate(-180 150.2 144)">7</text>
<text x="71.7" y="149.4" transform="rotate(-90 71.7 149.4)">P$2K</text>
<text x="70.7" y="157.2" transform="rotate(-90 70.7 157.2)">P$2</text>
<text x="46.8" y="204.3" transform="rotate(-90 46.8 204.3)">DA</text>
<text x="51.4" y="204.3" transform="rotate(-90 51.4 204.3)">GND2</text>
<text x="56" y="204.3" transform="rotate(-90 56 204.3)">S8A</text>
<text x="60.7" y="204.3" transform="rotate(-90 60.7 204.3)">S7A</text>
<text x="65.3" y="204.3" transform="rotate(-90 65.3 204.3)">S6A</text>
<text x="70" y="204.3" transform="rotate(-90 70 204.3)">S5A</text>
<text x="74.6" y="204.3" transform="rotate(-90 74.6 204.3)">S4A</text>
<text x="79.3" y="204.3" transform="rotate(-90 79.3 204.3)">S3A</text>
<text x="83.9" y="204.3" transform="rotate(-90 83.9 204.3)">S2A</text>
<text x="88.6" y="204.3" transform="rotate(-90 88.6 204.3)">S1A</text>
<text x="93.2" y="204.3" transform="rotate(-90 93.2 204.3)">EN</text>
<text x="97.9" y="204.3" transform="rotate(-90 97.9 204.3)">A0</text>
<text x="102.5" y="204.3" transform="rotate(-90 102.5 204.3)">A1</text>
<text x="107.1" y="204.3" transform="rotate(-90 107.1 204.3)">A2</text>
<text x="121.1" y="204.3" transform="rotate(-90 121.1 204.3)">DA</text>
<text x="125.7" y="204.3" transform="rotate(-90 125.7 204.3)">GND2</text>
<text x="130.4" y="204.3" transform="rotate(-90 130.4 204.3)">S8A</text>
<text x="135" y="204.3" transform="rotate(-90 135 204.3)">S7A</text>
<text x="139.7" y="204.3" transform="rotate(-90 139.7 204.3)">S6A</text>
<text x="144.3" y="204.3" transform="rotate(-90 144.3 204.3)">S5A</text>
<text x="149" y="204.3" transform="rotate(-90 149 204.3)">S4A</text>
<text x="153.6" y="204.3" transform="rotate(-90 153.6 204.3)">S3A</text>
<text x="158.3" y="204.3" transform="rotate(-90 158.3 204.3)">S2A</text>
<text x="162.9" y="204.3" transform="rotate(-90 162.9 204.3)">S1A</text>
<text x="167.6" y="204.3" transform="rotate(-90 167.6 204.3)">EN</text>
<text x="172.2" y="204.3" transform="rotate(-90 172.2 204.3)">A0</text>
<text x="176.8" y="204.3" transform="rotate(-90 176.8 204.3)">A1</text>
<text x="181.5" y="204.3" transform="rotate(-90 181.5 204.3)">A2</text>
<text x="47.8" y="211.3" transform="rotate(-90 47.8 211.3)">DA</text>
<text x="52.4" y="214" transform="rotate(-90 52.4 214)">GND2</text>
<text x="57.1" y="212.3" transform="rotate(-90 57.1 212.3)">S8A</text>
<text x="61.7" y="212.3" transform="rotate(-90 61.7 212.3)">S7A</text>
<text x="66.4" y="212.3" transform="rotate(-90 66.4 212.3)">S6A</text>
<text x="71" y="212.3" transform="rotate(-90 71 212.3)">S5A</text>
<text x="75.7" y="212.3" transform="rotate(-90 75.7 212.3)">S4A</text>
<text x="80.3" y="212.3" transform="rotate(-90 80.3 212.3)">S3A</text>
<text x="84.9" y="212.3" transform="rotate(-90 84.9 212.3)">S2A</text>
<text x="89.6" y="212.3" transform="rotate(-90 89.6 212.3)">S1A</text>
<text x="94.2" y="211.3" transform="rotate(-90 94.2 211.3)">EN</text>
<text x="98.9" y="210.9" transform="rotate(-90 98.9 210.9)">A0</text>
<text x="103.5" y="210.9" transform="rotate(-90 103.5 210.9)">A1</text>
<text x="108.2" y="210.9" transform="rotate(-90 108.2 210.9)">A2</text>
<text x="122.1" y="211.3" transform="rotate(-90 122.1 211.3)">DA</text>
<text x="126.8" y="214" transform="rotate(-90 126.8 214)">GND2</text>
<text x="131.4" y="212.3" transform="rotate(-90 131.4 212.3)">S8A</text>
<text x="136.1" y="212.3" transform="rotate(-90 136.1 212.3)">S7A</text>
<text x="140.7" y="212.3" transform="rotate(-90 140.7 212.3)">S6A</text>
<text x="145.4" y="212.3" transform="rotate(-90 145.4 212.3)">S5A</text>
<text x="150" y="212.3" transform="rotate(-90 150 212.3)">S4A</text>
<text x="154.6" y="212.3" transform="rotate(-90 154.6 212.3)">S3A</text>
<text x="159.3" y="212.3" transform="rotate(-90 159.3 212.3)">S2A</text>
<text x="163.9" y="212.3" transform="rotate(-90 163.9 212.3)">S1A</text>
<text x="168.6" y="211.3" transform="rotate(-90 168.6 211.3)">EN</text>
<text x="173.2" y="210.9" transform="rotate(-90 173.2 210.9)">A0</text>
<text x="177.9" y="210.9" transform="rotate(-90 177.9 210.9)">A1</text>
<text x="182.5" y="210.9" transform="rotate(-90 182.5 210.9)">A2</text>
<text x="47.8" y="220.5" transform="rotate(-90 47.8 220.5)">VDD</text>
<text x="52.4" y="220.5" transform="rotate(-90 52.4 220.5)">DB</text>
<text x="57.1" y="220.5" transform="rotate(-90 57.1 220.5)">NC1</text>
<text x="61.7" y="220.5" transform="rotate(-90 61.7 220.5)">S8B</text>
<text x="66.4" y="220.5" transform="rotate(-90 66.4 220.5)">S7B</text>
<text x="71" y="220.5" transform="rotate(-90 71 220.5)">S6B</text>
<text x="75.6" y="220.5" transform="rotate(-90 75.6 220.5)">S5B</text>
<text x="80.3" y="220.5" transform="rotate(-90 80.3 220.5)">S4B</text>
<text x="84.9" y="220.5" transform="rotate(-90 84.9 220.5)">S3B</text>
<text x="89.6" y="220.5" transform="rotate(-90 89.6 220.5)">S2B</text>
<text x="94.2" y="220.5" transform="rotate(-90 94.2 220.5)">S1B</text>
<text x="98.9" y="220.5" transform="rotate(-90 98.9 220.5)">GND</text>
<text x="103.5" y="220.5" transform="rotate(-90 103.5 220.5)">NC2</text>
<text x="108.2" y="220.5" transform="rotate(-90 108.2 220.5)">NC3</text>
<text x="122.1" y="220.5" transform="rotate(-90 122.1 220.5)">VDD</text>
<text x="126.8" y="220.5" transform="rotate(-90 126.8 220.5)">DB</text>
<text x="131.4" y="220.5" transform="rotate(-90 131.4 220.5)">NC1</text>
<text x="136.1" y="220.5" transform="rotate(-90 136.1 220.5)">S8B</text>
<text x="140.7" y="220.5" transform="rotate(-90 140.7 220.5)">S7B</text>
<text x="145.4" y="220.5" transform="rotate(-90 145.4 220.5)">S6B</text>
<text x="150" y="220.5" transform="rotate(-90 150 220.5)">S5B</text>
<text x="154.6" y="220.5" transform="rotate(-90 154.6 220.5)">S4B</text>
<text x="159.3" y="220.5" transform="rotate(-90 159.3 220.5)">S3B</text>
<text x="163.9" y="220.5" transform="rotate(-90 163.9 220.5)">S2B</text>
<text x="168.6" y="220.5" transform="rotate(-90 168.6 220.5)">S1B</text>
<text x="173.2" y="220.5" transform="rotate(-90 173.2 220.5)">GND</text>
<text x="177.9" y="220.5" transform="rotate(-90 177.9 220.5)">NC2</text>
<text x="182.5" y="220.5" transform="rotate(-90 182.5 220.5)">NC3</text>
<text x="51.4" y="227.5" transform="rotate(-90 51.4 227.5)">DB</text>
<text x="56" y="227.6" transform="rotate(-90 56 227.6)">NC</text>
<text x="125.7" y="227.5" transform="rotate(-90 125.7 227.5)">DB</text>
<text x="130.4" y="227.6" transform="rotate(-90 130.4 227.6)">NC</text>
<text x="46.8" y="228.9" transform="rotate(-90 46.8 228.9)">VDD</text>
<text x="60.7" y="228.5" transform="rotate(-90 60.7 228.5)">S8B</text>
<text x="65.3" y="228.5" transform="rotate(-90 65.3 228.5)">S7B</text>
<text x="70" y="228.5" transform="rotate(-90 70 228.5)">S6B</text>
<text x="74.6" y="228.5" transform="rotate(-90 74.6 228.5)">S5B</text>
<text x="79.3" y="228.5" transform="rotate(-90 79.3 228.5)">S4B</text>
<text x="83.9" y="228.5" transform="rotate(-90 83.9 228.5)">S3B</text>
<text x="88.6" y="228.5" transform="rotate(-90 88.6 228.5)">S2B</text>
<text x="93.2" y="228.5" transform="rotate(-90 93.2 228.5)">S1B</text>
<text x="97.9" y="230.3" transform="rotate(-90 97.9 230.3)">GND1</text>
<text x="102.5" y="228.7" transform="rotate(-90 102.5 228.7)">NC1</text>
<text x="107.1" y="228.7" transform="rotate(-90 107.1 228.7)">NC2</text>
<text x="121.1" y="228.9" transform="rotate(-90 121.1 228.9)">VDD</text>
<text x="135" y="228.5" transform="rotate(-90 135 228.5)">S8B</text>
<text x="139.7" y="228.5" transform="rotate(-90 139.7 228.5)">S7B</text>
<text x="144.3" y="228.5" transform="rotate(-90 144.3 228.5)">S6B</text>
<text x="149" y="228.5" transform="rotate(-90 149 228.5)">S5B</text>
<text x="153.6" y="228.5" transform="rotate(-90 153.6 228.5)">S4B</text>
<text x="158.3" y="228.5" transform="rotate(-90 158.3 228.5)">S3B</text>
<text x="162.9" y="228.5" transform="rotate(-90 162.9 228.5)">S2B</text>
<text x="167.6" y="228.5" transform="rotate(-90 167.6 228.5)">S1B</text>
<text x="172.2" y="230.3" transform="rotate(-90 172.2 230.3)">GND1</text>
<text x="176.8" y="228.7" transform="rotate(-90 176.8 228.7)">NC1</text>
<text x="181.5" y="228.7" transform="rotate(-90 181.5 228.7)">NC2</text>
</g>
<g font-size="1.8" fill="#808080">
<text x="88.4" y="53" transform="rotate(-90 88.4 53)">RX_LINE/4.??</text>
<text x="90.7" y="53" transform="rotate(-90 90.7 53)">TX_LINE</text>
<text x="55.2" y="69.9" transform="rotate(-90 55.2 69.9)">VSS</text>
<text x="55.2" y="81.5" transform="rotate(-90 55.2 81.5)">VDD</text>
<text x="100" y="126.9" transform="rotate(-90 100 126.9)">CW_LINE/4.??</text>
<text x="102.3" y="131.6" transform="rotate(-90 102.3 131.6)">CHARGE_LINE/2.??</text>
<text x="104.6" y="133.6" transform="rotate(-90 104.6 133.6)">CHARGE_RESET/2.??</text>
</g>
<g font-size="1.6" fill="#808080">
<text x="58.1" y="53.1" transform="rotate(-90 58.1 53.1)">MLXSW0</text>
<text x="60.4" y="53.1" transform="rotate(-90 60.4 53.1)">MLXSW1</text>
<text x="62.8" y="53.1" transform="rotate(-90 62.8 53.1)">MLXSW2</text>
<text x="65.1" y="51.9" transform="rotate(-90 65.1 51.9)">MLXEN1/PGM/9.??</text>
<text x="67.4" y="53.1" transform="rotate(-90 67.4 53.1)">MLXEN2</text>
<text x="72.1" y="53.1" transform="rotate(-90 72.1 53.1)">PGC/9.??</text>
<text x="74.4" y="53.1" transform="rotate(-90 74.4 53.1)">PGD/9.??</text>
<text x="79" y="53.1" transform="rotate(-90 79 53.1)">CWKEY/9.??</text>
<text x="81.3" y="53.1" transform="rotate(-90 81.3 53.1)">CWCLK/9.??</text>
<text x="83.7" y="53.1" transform="rotate(-90 83.7 53.1)">CWDAT/9.??</text>
<text x="86" y="53.1" transform="rotate(-90 86 53.1)">CWSTB/9.??</text>
<text x="62.8" y="122.7" transform="rotate(-90 62.8 122.7)">MLPXIN_A</text>
<text x="65.1" y="122.7" transform="rotate(-90 65.1 122.7)">MLPXIN_B</text>
<text x="83.7" y="128.9" transform="rotate(-90 83.7 128.9)">@P_CUR_RX/6.??</text>
<text x="88.3" y="126.8" transform="rotate(-90 88.3 126.8)">MAIN_LINE/4.??</text>
<text x="90.6" y="126" transform="rotate(-90 90.6 126)">MISSION_LINE</text>
<text x="93" y="129.3" transform="rotate(-90 93 129.3)">BATTERY_HEATER</text>
<text x="95.3" y="129.9" transform="rotate(-90 95.3 129.9)">ANNTENA_EXPAND</text>
<text x="97.6" y="126.7" transform="rotate(-90 97.6 126.7)">LIVE_SIGN/9.??</text>
<text x="67.4" y="137.8" transform="rotate(-90 67.4 137.8)">MAIN_CURRENT_METER/6.??</text>
<text x="74.4" y="134.4" transform="rotate(-90 74.4 134.4)">BATTERY_THERMO1/8.??</text>
<text x="79" y="134.4" transform="rotate(-90 79 134.4)">BATTERY_THERMO2/8.??</text>
<text x="81.3" y="134.4" transform="rotate(-90 81.3 134.4)">BATTERY_THERMO3/8.??</text>
<text x="69.7" y="140.6" transform="rotate(-90 69.7 140.6)">MISSION_CURRENT_METER/6.??</text>
<text x="142.3" y="141.9" transform="rotate(-180 142.3 141.9)">VCC</text>
<text x="150" y="141.9" transform="rotate(-180 150 141.9)">GND</text>
</g>
</svg>
